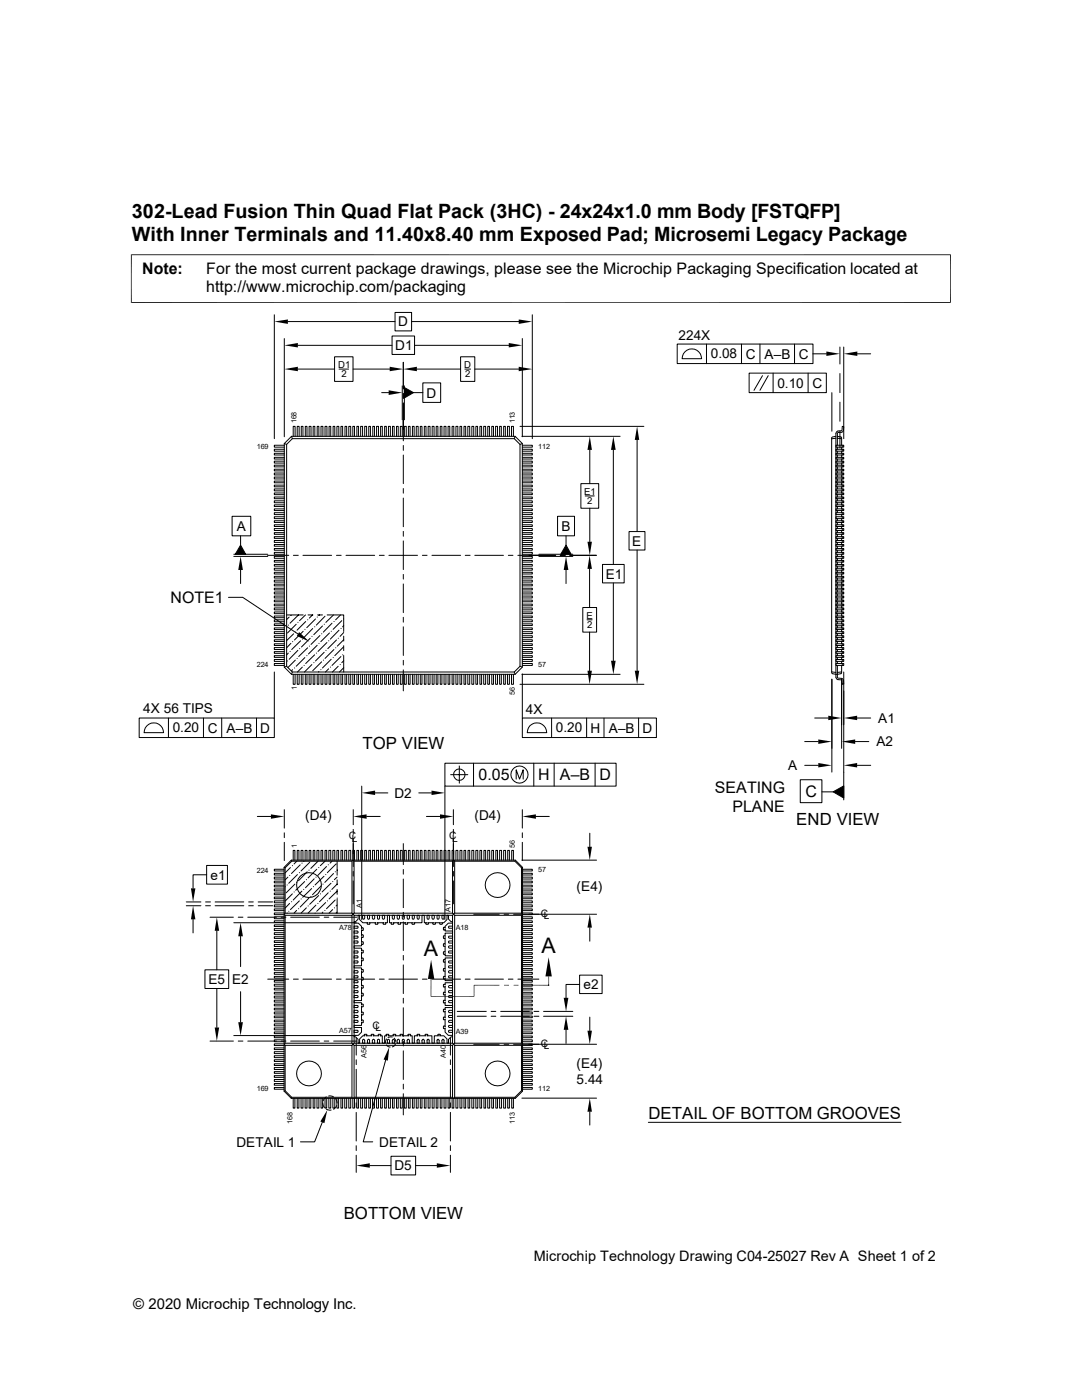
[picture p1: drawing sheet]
<svg xmlns="http://www.w3.org/2000/svg" width="216mm" height="279mm" viewBox="0 0 216 279" stroke-linecap="round" stroke-linejoin="round" font-family="sans-serif">
<g fill="none" stroke="#000" stroke-width=".2">
<path d="M26.1 50.8h163.6M26.2 50.8v9.7M189.7 50.8v9.7M26.1 60.4h163.6M54.7 62.8v24.7M56.7 67.6v19.6M57.4 64.2h21.4M59.4 73.7h7.4M59.4 68.9h18.8M66.8 71.2h3.6v4.9h-3.6zM67.6 73.7h2M70.4 73.7h7.4"/>
<path d="M76.2 78.4h2.7M78.2 67.1h4.5v3.6h-4.5zM78.8 62.4h3.3v3.6h-3.3zM80.3 77v6.8M80.5 72.3v5.3M80.5 78.5v1M80.7 77.3l1.8 1.1-1.8 1zM80.7 77v6.8M82.1 64.2h21.4M82.5 78.4h1.9M82.7 68.9h18.8M83.2 73.7h8.7"/>
<path d="M84.4 76.4h3.5v3.9h-3.5zM91.9 71.2h2.8v4.9h-2.8zM92.8 73.7h1.1M94.7 73.7h8.8M104.2 67.6v19.6M106.2 62.8v24.7M135.1 68.7h27.1v3.9h-27.1zM136.7 70.2a1.93 1.93 0 0 1 2.1-.4 1.93 1.93 0 0 1 1.2 1.8h-3.9l.3-1zM141 68.7v3.9M148 68.7v3.9M149.5 74.5h15.4v3.9h-15.4zM151.6 68.7v3.9"/>
<path d="M152.1 75l-1.6 2.9M153.3 75l-1.7 2.9M154.3 74.5v3.9M158.5 68.7v3.9M161.2 74.5v3.9M162.2 70.6h2.7M166 78.4v7.7M167.6 69.3v3.3M167.6 74.5v3.9M168.4 69.3v18.2M171.1 70.6h2.6M56.7 88.9h-2v.3h2"/>
<path d="M56.7 89.7h-2v.3h2M56.7 90.5h-2v.3h2M56.7 91.3h-2v.3h2M56.7 92h-2v.4h2M56.7 92.8h-2v.4h2M56.7 93.6h-2v.4h2M56.7 94.4h-2v.4h2M56.7 95.2h-2v.4h2M56.7 96h-2v.4h2M56.7 96.8h-2v.4h2M56.7 97.6h-2v.4h2M56.7 98.4h-2v.3h2"/>
<path d="M56.7 99.2h-2v.3h2M56.7 99.9h-2v.4h2M56.7 88.5l.5 .2M57.2 88.7l1.1-1.2h44.3l1.2 1.2v44.3l-1.2 1.1h-44.3l-1.1-1.1zM58.2 87.1h44.6l1.4 1.4v44.6l-1.4 1.5h-44.6l-1.5-1.5v-44.6zM58.2 87.1l.1 .4M58.5 87.1v-2h.4v2M59.3 87.1v-2h.4v2M60.1 87.1v-2h.4v2M60.9 87.1v-2h.4v2M61.7 87.1v-2h.4v2M62.5 87.1v-2h.3v2"/>
<path d="M63.3 87.1v-2h.3v2M64.1 87.1v-2h.3v2M64.9 87.1v-2h.3v2M65.7 87.1v-2h.3v2M66.5 87.1v-2h.3v2M67.2 87.1v-2h.4v2M68 87.1v-2h.4v2M68.8 87.1v-2h.4v2M69.6 87.1v-2h.4v2M70.4 87.1v-2h.3v2M71.2 87.1v-2h.3v2M72 87.1v-2h.3v2"/>
<path d="M72.8 87.1v-2h.4v2M73.6 87.1v-2h.3v2M74.4 87.1v-2h.3v2M75.1 87.1v-2h.4v2M75.9 87.1v-2h.4v2M76.8 87.1v-2h.3v2M77.5 87.1v-2h.4v2M78.3 87.1v-2h.4v2M79.1 87.1v-2h.4v2M79.9 87.1v-2h.4v2M80.5 80.4v7.6M80.5 88.9v1"/>
<path d="M80.5 90.8v5.7M80.5 97.5v.9M80.5 99.4v5.7M80.7 87.1v-2h.4v2M81.5 87.1v-2h.3v2M82.3 87.1v-2h.3v2M83.1 87.1v-2h.3v2M83.9 87.1v-2h.3v2M84.7 87.1v-2h.3v2M85.4 87.1v-2h.4v2M86.2 87.1v-2h.4v2M87 87.1v-2h.4v2"/>
<path d="M87.8 87.1v-2h.4v2M88.6 87.1v-2h.4v2M89.4 87.1v-2h.3v2M90.2 87.1v-2h.4v2M91 87.1v-2h.4v2M91.8 87.1v-2h.3v2M92.6 87.1v-2h.3v2M93.3 87.1v-2h.4v2M94.1 87.1v-2h.4v2M95 87.1v-2h.3v2M95.8 87.1v-2h.3v2M96.5 87.1v-2h.4v2"/>
<path d="M97.3 87.1v-2h.4v2M98.1 87.1v-2h.4v2M98.9 87.1v-2h.4v2M99.7 87.1v-2h.3v2M100.5 87.1v-2h.3v2M101.3 87.1v-2h.3v2M102.1 87.1v-2h.3v2M102.8 87.1l-.2 .4M103.8 85.1h24.7M104.1 87.1h19.6M104.2 99.9h2v.4h-2M104.2 99.2h2v.3h-2"/>
<path d="M104.2 98.4h2v.3h-2M104.2 97.6h2v.4h-2M104.2 96.8h2v.4h-2M104.2 96h2v.4h-2M104.2 95.2h2v.4h-2M104.2 94.4h2v.4h-2M104.2 93.6h2v.4h-2M104.2 92.8h2v.4h-2M104.2 92h2v.4h-2M104.2 91.3h2v.3h-2M104.2 90.5h2v.3h-2M104.2 89.7h2v.3h-2"/>
<path d="M104.2 88.9h2v.3h-2M104.2 88.5l-.4 .2M115.9 96.5h3.6v4.9h-3.6zM116.8 99h1.8M117.7 89.8v6.7M122.4 89.8v22.8M127.1 87.8v18.3M166.8 99.9h1.6v.4h-1.6zM166.8 99.2h1.6v.3h-1.6zM166.8 98.4h1.6v.3h-1.6zM166.8 97.6h1.6v.4h-1.6zM166.8 96.8h1.6v.4h-1.6z"/>
<path d="M166.8 96h1.6v.4h-1.6zM166.8 95.2h1.6v.4h-1.6zM166.8 94.4h1.6v.4h-1.6zM166.8 93.6h1.6v.4h-1.6zM166.8 92.8h1.6v.4h-1.6zM166.8 92h1.6v.4h-1.6zM166.8 91.3h1.6v.3h-1.6zM166.8 90.5h1.6v.3h-1.6zM166.8 89.7h1.6v.3h-1.6zM166.8 88.9h1.6v.3h-1.6zM166.8 87.1l-.7 .1-.2 .2 .1 47a2.2 2.2 0 0 0 1.9 0v-1.6M166.8 87.5l-.9 .1"/>
<path d="M167.1 87.1l.8 .2v1.6M167.1 88.9v-2.5l1-.2 .2-.3 .1-.8h-.3l-.1 .8a1.13 1.13 0 0 0-1.1 .4v49.1a1.13 1.13 0 0 0 1.1 .3l.1 .9 .3-.1-.2-.9-.1-.2-1-.1v-2.5M167.1 87.5l.8 .1M167.1 89.2v.5M167.1 90v.5M167.1 90.8v.5M167.1 91.6v.4M167.1 92.4v.4M167.1 93.2v.4M167.1 94v.4M167.1 94.8v.4M167.1 95.6v.4"/>
<path d="M167.1 96.4v.4M167.1 97.2v.4M167.1 98v.4M167.1 98.7v.5M167.1 99.5v.4M167.6 80.3v3.8M167.6 86v3.4M167.9 89.2v.5M167.9 90v.5M167.9 90.8v.5M167.9 91.6v.4M167.9 92.4v.4"/>
<path d="M167.9 93.2v.4M167.9 94v.4M167.9 94.8v.4M167.9 95.6v.4M167.9 96.4v.4M167.9 97.2v.4M167.9 98v.4M167.9 98.7v.5M167.9 99.5v.4M168.1 88.9v.3M168.1 89.7v.3M168.1 90.5v.3"/>
<path d="M168.1 91.3v.3M168.1 92v.4M168.1 92.8v.4M168.1 93.6v.4M168.1 94.4v.4M168.1 95.2v.4M168.1 96v.4M168.1 96.8v.4M168.1 97.6v.4M168.1 98.4v.3M168.1 99.2v.3M168.1 99.9v.4"/>
<path d="M45.6 119.2h2.8l11.1 7.3M46.3 103h3.7v3.9h-3.7zM46.7 111h6.7M46.7 110.6h6.7M48 108.8l1 1.8h-2.1zM48 106.9v1.9M48 113.7v2.8M53.4 110.8h4.2M56.7 100.8h-2v.3h2M56.7 101.6h-2v.3h2M56.7 102.3h-2v.4h2M56.7 103.1h-2v.4h2"/>
<path d="M56.7 103.9h-2v.4h2M56.7 104.7h-2v.4h2M56.7 105.5h-2v.4h2M56.7 106.3h-2v.3h2M56.7 107.1h-2v.3h2M56.7 107.9h-2v.3h2M56.7 108.7h-2v.3h2M56.7 109.5h-2v.3h2M56.7 110.2h-2v.4h2M56.7 111h-2v.4h2M56.7 111.8h-2v.4h2M56.7 112.6h-2v.4h2"/>
<path d="M56.7 113.4h-2v.4h2M56.7 114.2h-2v.4h2M56.7 115h-2v.4h2M56.7 115.8h-2v.4h2M56.7 116.6h-2v.3h2M56.7 117.4h-2v.3h2M56.7 118.2h-2v.3h2M56.7 119h-2v.3h2M56.7 119.8h-2v.3h2M58.5 110.8h1M60.5 110.8h5.7M67.1 110.8h1"/>
<path d="M69 110.8h5.8M75.7 110.8h1M77.6 110.8h5.7M80.5 106v1M80.5 108v5.7M80.5 114.6v1M80.5 116.5v5.8M84.3 110.8h.9M86.2 110.8h5.7M92.8 110.8h1M94.7 110.8h5.8M101.4 110.8h1"/>
<path d="M103.3 110.8h7.6M104.2 119.8h2v.3h-2M104.2 119h2v.3h-2M104.2 118.2h2v.3h-2M104.2 117.4h2v.3h-2M104.2 116.6h2v.3h-2M104.2 115.8h2v.4h-2M104.2 115h2v.4h-2M104.2 114.2h2v.4h-2M104.2 113.4h2v.4h-2M104.2 112.6h2v.4h-2M104.2 111.8h2v.4h-2"/>
<path d="M104.2 111h2v.4h-2M104.2 110.2h2v.4h-2M104.2 109.5h2v.3h-2M104.2 108.7h2v.3h-2M104.2 107.9h2v.3h-2M104.2 107.1h2v.3h-2M104.2 106.3h2v.3h-2M104.2 105.5h2v.4h-2M104.2 104.7h2v.4h-2M104.2 103.9h2v.4h-2M104.2 103.1h2v.4h-2M104.2 102.3h2v.4h-2"/>
<path d="M104.2 101.6h2v.3h-2M104.2 100.8h2v.3h-2M107.5 111h6.8M107.5 110.6h6.8M111.3 103h3.3v3.9h-3.3zM111.8 110.8h1M112.9 108.8l1.1 1.8h-2.1zM112.9 106.9v1.9M112.9 113.7v2.8M113.7 110.8h5.3M117.6 113.5v7.7M117.7 101.4v6.7"/>
<path d="M120.2 112.6h4.3v3.7h-4.3zM122.4 116.3v15.6M125.5 106.1h3.2v3.7h-3.2zM127.1 109.8v24.1M166.8 119.8h1.6v.3h-1.6zM166.8 119h1.6v.3h-1.6zM166.8 118.2h1.6v.3h-1.6zM166.8 117.4h1.6v.3h-1.6zM166.8 116.6h1.6v.3h-1.6zM166.8 115.8h1.6v.4h-1.6zM166.8 115h1.6v.4h-1.6zM166.8 114.2h1.6v.4h-1.6z"/>
<path d="M166.8 113.4h1.6v.4h-1.6zM166.8 112.6h1.6v.4h-1.6zM166.8 111.8h1.6v.4h-1.6zM166.8 111h1.6v.4h-1.6zM166.8 110.2h1.6v.4h-1.6zM166.8 109.5h1.6v.3h-1.6zM166.8 108.7h1.6v.3h-1.6zM166.8 107.9h1.6v.3h-1.6zM166.8 107.1h1.6v.3h-1.6zM166.8 106.3h1.6v.3h-1.6zM166.8 105.5h1.6v.4h-1.6zM166.8 104.7h1.6v.4h-1.6z"/>
<path d="M166.8 103.9h1.6v.4h-1.6zM166.8 103.1h1.6v.4h-1.6zM166.8 102.3h1.6v.4h-1.6zM166.8 101.6h1.6v.3h-1.6zM166.8 100.8h1.6v.3h-1.6zM167.1 100.3v.5M167.1 101.1v.5M167.1 101.9v.4M167.1 103.5v.4M167.1 104.3v.4M167.1 105.1v.4M167.1 105.9v.4"/>
<path d="M167.1 106.6v.5M167.1 107.4v.5M167.1 108.2v.5M167.1 109v.5M167.1 109.8v.4M167.1 110.6v.4M167.1 111.4v.4M167.1 112.2v.4M167.1 113v.4M167.1 113.8v.4M167.1 114.6v.4M167.1 115.4v.4"/>
<path d="M167.1 116.2v.4M167.1 116.9v.5M167.1 117.7v.5M167.1 118.5v.5M167.1 119.3v.5M167.9 100.3v.5M167.9 101.1v.5M167.9 101.9v.4M167.9 102.7v.4M167.9 103.5v.4M167.9 104.3v.4M167.9 105.1v.4"/>
<path d="M167.9 105.9v.4M167.9 106.6v.5M167.9 107.4v.5M167.9 108.2v.5M167.9 109v.5M167.9 109.8v.4M167.9 110.6v.4M167.9 111.4v.4M167.9 112.2v.4M167.9 113v.4M167.9 113.8v.4M167.9 114.6v.4"/>
<path d="M167.9 115.4v.4M167.9 116.2v.4M167.9 116.9v.5M167.9 117.7v.5M167.9 118.5v.5M167.9 119.3v.5M168.1 100.8v.3M168.1 101.6v.3M168.1 102.3v.4M168.1 103.1v.4M168.1 103.9v.4M168.1 104.7v.4"/>
<path d="M168.1 105.5v.4M168.1 106.3v.3M168.1 107.1v.3M168.1 107.9v.3M168.1 108.7v.3M168.1 109.5v.3M168.1 110.2v.4M168.1 111v.4M168.1 111.8v.4M168.1 112.6v.4M168.1 113.4v.4M168.1 114.2v.4"/>
<path d="M168.1 115v.4M168.1 115.8v.4M168.1 116.6v.3M168.1 117.4v.3M168.1 118.2v.3M168.1 119v.3M168.1 119.8v.3M54.7 134.1v9.2M56.7 120.6h-2v.3h2M56.7 121.3h-2v.4h2M56.7 122.1h-2v.4h2M56.7 122.9h-2v.4h2"/>
<path d="M56.7 123.7h-2v.4h2M56.7 124.5h-2v.3h2M56.7 125.3h-2v.3h2M56.7 126.1h-2v.3h2M56.7 126.9h-2v.4h2M56.7 127.7h-2v.3h2M56.7 128.5h-2v.3h2M56.7 129.2h-2v.4h2M56.7 130h-2v.4h2M56.7 130.9h-2v.3h2M56.7 131.6h-2v.4h2M56.7 132.4h-2v.4h2"/>
<path d="M57.2 133l-.5 .1M57.2 122.7h3.3M57.4 131.9h.1M57.5 124.8h.1M57.5 130.3l-.3 .4M57.7 123.1l-.5 .6M57.9 130h.1M58 122.8h.1M58 128.4l-.8 .9M58.3 134.1l-.1 .5M58.4 128.1h.1M58.4 133.6l-.2 .3"/>
<path d="M58.5 134.6v2h.4v-2M58.6 126.5l-1.4 1.3M58.8 133.3h.1M58.9 126.2h.1M58.9 131.7l-1.5 1.5M59.1 124.6l-1.7 1.7M59.3 131.4h.1M59.3 134.6v2h.4v-2M59.4 124.2h.1M59.4 129.8l-1.7 1.8M59.6 122.7l-1.7 1.7M59.8 129.5h.1"/>
<path d="M60 127.9l-1.8 1.7M60.1 134.6v2h.4v-2M60.3 127.6h.1M60.3 133.1l-.9 1M60.5 126l-1.7 1.7M60.7 132.8h.1M60.8 125.6h.1M60.8 131.2l-1.7 1.8M60.9 134.6v2h.4v-2M61 122.7l-1.2 1.2M61 124l-1.7 1.8M61.2 130.9h.1"/>
<path d="M61.4 123.7h.1M61.4 129.3l-1.8 1.7M61.5 122.7h.9M61.7 134.6v2h.4v-2M61.7 128.9h.1M61.9 127.4l-1.7 1.7M62.2 127h.1M62.2 132.6l-1.5 1.5M62.4 122.7l-.7 .7M62.4 125.4l-1.7 1.8M62.5 134.6v2h.3v-2M62.6 132.2h.1"/>
<path d="M62.8 125.1h.1M62.8 130.7l-1.8 1.7M62.9 123.5l-1.7 1.8M63.1 130.3h.1M63.3 134.6v2h.3v-2M63.3 123.1h.1M63.3 128.8l-1.7 1.7M63.4 122.7h.9M63.6 128.4h.1M63.6 134l-.1 .1M63.8 122.7l-.2 .1M63.8 126.8l-1.7 1.8"/>
<path d="M64 133.6h.1M64.1 134.6v2h.3v-2M64.2 126.5h.1M64.2 132.1l-1.8 1.8M64.3 124.9l-1.7 1.8M64.5 131.7h.1M64.7 124.6h.1M64.7 130.2l-1.8 1.7M64.9 134.6v2h.3v-2M64.9 123l-1.8 1.8M65 129.8h.1M65.2 128.2l-1.7 1.8"/>
<path d="M65.3 122.7h3.3v3.3M65.6 127.9h.1M65.6 133.5l-.7 .6M65.7 134.6v2h.3v-2M65.7 126.3l-1.7 1.8M65.9 133.1h.1M66.1 126h.1M66.1 131.6l-1.8 1.7M66.3 124.4l-1.8 1.8M66.5 134.6v2h.3v-2M66.5 131.2h.1M66.5 122.7l-1.5 1.5"/>
<path d="M66.6 124h.1M66.6 129.6l-1.7 1.8M67 129.3h.1M67.1 127.7l-1.7 1.8M67.2 134.6v2h.4v-2M67.5 127.4h.1M67.5 133l-1.2 1.1M67.6 125.8l-1.7 1.8M67.9 132.6h.1M67.9 122.7l-.9 1M68 134.6v2h.4v-2M68 125.4h.1"/>
<path d="M68 131l-1.7 1.8M68.2 123.9l-1.7 1.7M68.4 130.7h.1M68.5 123.5h.1M68.5 129.1l-1.7 1.8M68.6 124.8l-.2 .3M68.6 126.2l-.7 .8M68.6 127.7l-1.3 1.2M68.6 131.9l-.4 .3M68.6 133.3l-.9 .8M68.6 127v.9M68.6 128.9v.9"/>
<path d="M68.6 130.8v3.3M68.8 134.6v2h.4v-2M69.6 134.6v2h.4v-2M70.4 134.6v2h.3v-2M71.2 134.6v2h.3v-2M72 134.6v2h.3v-2M72.8 134.6v2h.4v-2M73.6 134.6v2h.3v-2M74.4 134.6v2h.3v-2M75.1 134.6v2h.4v-2M75.9 134.6v2h.4v-2M76.8 134.6v2h.3v-2"/>
<path d="M77.5 134.6v2h.4v-2M78.3 134.6v2h.4v-2M79.1 134.6v2h.4v-2M79.9 134.6v2h.4v-2M80.5 123.2v1M80.5 125.1v5.7M80.5 131.8v.9M80.5 133.7v4.2M80.7 134.6v2h.4v-2M81.5 134.6v2h.3v-2M82.3 134.6v2h.3v-2M83.1 134.6v2h.3v-2"/>
<path d="M83.9 134.6v2h.3v-2M84.7 134.6v2h.3v-2M85.4 134.6v2h.4v-2M86.2 134.6v2h.4v-2M87 134.6v2h.4v-2M87.8 134.6v2h.4v-2M88.6 134.6v2h.4v-2M89.4 134.6v2h.3v-2M90.2 134.6v2h.4v-2M91 134.6v2h.4v-2M91.8 134.6v2h.3v-2M92.6 134.6v2h.3v-2"/>
<path d="M93.3 134.6v2h.4v-2M94.1 134.6v2h.4v-2M95 134.6v2h.3v-2M95.8 134.6v2h.3v-2M96.5 134.6v2h.4v-2M97.3 134.6v2h.4v-2M98.1 134.6v2h.4v-2M98.9 134.6v2h.4v-2M99.7 134.6v2h.3v-2M100.5 134.6v2h.3v-2M101.3 134.6v2h.3v-2M102.1 134.6v2h.3v-2"/>
<path d="M102.6 134.1l.2 .5M103.8 133l.4 .1M103.8 136.6h24.7M104.1 134.6h19.6M104.2 132.4h2v.4h-2M104.2 131.6h2v.4h-2M104.2 130.9h2v.3h-2M104.2 130h2v.4h-2M104.2 129.2h2v.4h-2M104.2 128.5h2v.3h-2M104.2 127.7h2v.3h-2M104.2 126.9h2v.4h-2"/>
<path d="M104.2 126.1h2v.3h-2M104.2 125.3h2v.3h-2M104.2 124.5h2v.3h-2M104.2 123.7h2v.4h-2M104.2 122.9h2v.4h-2M104.2 122.1h2v.4h-2M104.2 121.3h2v.4h-2M104.2 120.6h2v.3h-2M104.2 134.5v8.8M116.3 121.2h2.7v5h-2.7zM117.1 123.7h1.1M117.6 126.2v7.7"/>
<path d="M165.9 134.1l.9 .1M166 135.6v18.5M166.8 132.4h1.6v.4h-1.6zM166.8 131.6h1.6v.4h-1.6zM166.8 130.9h1.6v.3h-1.6zM166.8 130h1.6v.4h-1.6zM166.8 129.2h1.6v.4h-1.6zM166.8 128.5h1.6v.3h-1.6zM166.8 127.7h1.6v.3h-1.6zM166.8 126.9h1.6v.4h-1.6zM166.8 126.1h1.6v.3h-1.6zM166.8 125.3h1.6v.3h-1.6z"/>
<path d="M166.8 124.5h1.6v.4h-1.6zM166.8 123.7h1.6v.4h-1.6zM166.8 122.9h1.6v.4h-1.6zM166.8 122.1h1.6v.4h-1.6zM166.8 121.3h1.6v.4h-1.6zM166.8 120.6h1.6v.3h-1.6zM167.1 120.1v.5M167.1 120.9v.4M167.1 121.7v.4M167.1 122.5v.4M167.1 123.3v.4M167.1 124.1v.4"/>
<path d="M167.1 124.9v.4M167.1 125.6v.5M167.1 126.4v.5M167.1 127.3v.4M167.1 128v.5M167.1 128.8v.4M167.1 129.6v.4M167.1 130.4v.5M167.1 131.2v.4M167.1 132v.4M167.9 134.1l-.8 .1M167.9 120.1v.5"/>
<path d="M167.9 120.9v.4M167.9 121.7v.4M167.9 122.5v.4M167.9 123.3v.4M167.9 124.1v.4M167.9 124.9v.4M167.9 125.6v.5M167.9 126.4v.5M167.9 127.3v.4M167.9 128v.5M167.9 128.8v.4M167.9 129.6v.4"/>
<path d="M167.9 130.4v.5M167.9 131.2v.4M167.9 132v.4M167.9 135.6v13.8M168.1 120.6v.3M168.1 121.3v.4M168.1 122.1v.4M168.1 122.9v.4M168.1 123.7v.4M168.1 124.5v.4M168.1 125.3v.3M168.1 126.1v.3"/>
<path d="M168.1 126.9v.4M168.1 127.7v.3M168.1 128.5v.3M168.1 129.2v.4M168.1 130v.4M168.1 130.9v.3M168.1 131.6v.4M168.1 132.4v.4M168.4 134.1v25.5M27.8 143.3h26.9v3.9h-26.9zM29.3 144.8a1.93 1.93 0 0 1 2.2-.4 1.93 1.93 0 0 1 1.1 1.8h-3.9l.3-1zM33.6 143.3v3.9"/>
<path d="M40.6 143.3v3.9M44.2 143.3v3.9M51.2 143.3v3.9M72.2 156.9v26.6M74.8 158.2h2.6M83.6 158.2h2.5M88.8 152.3h34.1v4.6h-34.1zM88.8 156.9v26.6M89.9 154.6h3.4M91.7 152.9v3.4M94.5 152.3v4.6M103 155.5v-1.9l.7 1.9 .7-1.9v1.9"/>
<path d="M104.2 143.3h26.8v3.9h-26.8zM105.7 144.8a1.96 1.96 0 0 1 2.2-.4 1.96 1.96 0 0 1 1.2 1.8h-3.9l.3-1zM106.5 152.3v4.6M110.1 143.3v3.9M110.6 152.3v4.6M117.1 143.3v3.9M118.7 152.3v4.6M120.5 143.3v3.9M127.4 143.3v3.9M159.7 155.6h4.3v4.6h-4.3zM160.6 148h2.7M160.6 152.7h2.7"/>
<path d="M162.6 143.3h2.7M164 158h2.2M166.2 158l2.2-1.2v2.5zM170.6 148h2.8M171 143.3h2.7M171 152.7h2.7M41.2 172.7h4.2v3.7h-4.2zM41.2 174.6h-2.7v2.7M51.4 162.9h2.7M56.7 173.1l1.4-1.4h44.7l1.5 1.4v44.7l-1.5 1.4h-44.7l-1.4-1.4zM56.7 173.5h-2v.3h2M56.7 174.3h-2v.3h2"/>
<path d="M56.7 175h-2v.4h2M56.7 175.9h-2v.3h2M56.7 176.7h-2v.3h2M56.7 177.4h-2v.4h2M56.7 178.2h-2v.4h2M56.7 179h-2v.4h2M56.7 179.8h-2v.4h2M56.7 173.1l.2 .1M56.7 161.6v3.7M56.7 166.2v1M56.7 168.1v3.6M56.9 177h.1"/>
<path d="M57.3 176.6h.1M57.4 175l-.5 .6M57.8 174.7h.1M58 173.1l-1.1 1.1M58.1 171.7l.1 .2M58.2 180h.1M58.3 178.4l-1.4 1.4M58.3 172.8h.1M58.5 171.7v-2h.3v2M58.7 178h.1M58.8 176.4l-1.7 1.8M59.2 176.1h.1"/>
<path d="M59.2 171.9l-.5 .5M59.3 171.7v-2h.3v2M59.4 174.5l-1.8 1.8M59.7 179.8l-1.7 1.7M59.7 174.2h.1M59.9 172.6l-1.7 1.7M60.1 171.7v-2h.4v2M60.1 179.4h.1M60.2 177.8l-1.7 1.8M60.2 172.3h.1M60.6 177.5h.1M60.7 171.9h-.1"/>
<path d="M60.8 175.9l-1.8 1.8M60.9 171.7v-2h.4v2M61.1 175.6h.1M61.3 174l-1.7 1.8M61.6 173.7h.1M61.6 179.2l-1.7 1.8M61.7 171.7v-2h.3v2M61.8 172.1l-1.7 1.7M62 178.9h.1M62.2 177.3l-1.8 1.8M62.5 171.7v-2h.3v2M62.5 177h.1"/>
<path d="M62.7 175.4l-1.7 1.8M63 175h.1M63.2 173.5l-1.7 1.7M63.2 171.7v-2h.4v2M63.5 171.9l-1.5 1.4M63.6 178.7l-1.8 1.8M63.6 173.1h.1M63.9 178.4h.1M64.1 171.7v-2h.3v2M64.1 176.8l-1.7 1.8M64.4 176.4h.1M64.6 174.9l-1.7 1.7"/>
<path d="M64.9 171.7v-2h.3v2M64.9 171.9l-1 .9M65 174.5h.1M65.2 172.9l-1.8 1.8M65.3 179.8h.1M65.5 178.2l-1.7 1.8M65.5 172.6h.1M65.6 171.7v-2h.4v2M65.9 177.8h.1M66 176.3l-1.7 1.7M66.3 171.9l-.4 .4M66.4 175.9h.1"/>
<path d="M66.4 171.7v-2h.4v2M66.5 174.3l-1.7 1.8M66.9 179.6l-1.7 1.8M66.9 174h.1M67.1 172.4l-1.8 1.8M67.2 171.7v-2h.4v2M67.3 179.2h.1M67.3 177.8l-1.6 1.6M67.3 176.4l-1.1 1.1M67.3 175l-.6 .6M67.3 173.7h.1M67.3 171.9v2.8"/>
<path d="M67.3 175.6v1M67.3 177.5v1M67.3 179.4v2.8M68 171.7v-2h.4v2M68.8 171.7v-2h.4v2M69.6 171.7v-2h.4v2M70.2 171.9h-12l-1.3 1.3v9M70.4 171.7v-2h.3v2M70.5 161.6v3M70.5 165.5v1M70.5 167.4v5.5M70.5 173.9v.9"/>
<path d="M70.5 175.8v4.6M70.7 171.9h19.6M71.2 171.7v-2h.3v2M72 171.7v-2h.3v2M72.8 171.7v-2h.3v2M73.2 162.9h2.7M73.6 171.7v-2h.3v2M74.3 171.7v-2h.4v2M75.1 171.7v-2h.4v2M75.9 171.7v-2h.4v2M76.8 171.7v-2h.3v2M77.5 171.7v-2h.4v2"/>
<path d="M78.3 171.7v-2h.4v2M79.1 171.7v-2h.4v2M79.9 171.7v-2h.4v2M80.5 168.4v4.2M80.5 173.5v1M80.5 175.4v5.7M80.7 171.7v-2h.4v2M81.5 171.7v-2h.3v2M82.3 171.7v-2h.3v2M83.1 171.7v-2h.3v2M83.9 171.7v-2h.3v2M84.7 171.7v-2h.3v2"/>
<path d="M85.1 162.9h2.7M85.4 171.7v-2h.4v2M86.2 171.7v-2h.4v2M87 171.7v-2h.4v2M87.8 171.7v-2h.4v2M88.6 171.7v-2h.4v2M89.4 171.7v-2h.3v2M90.2 171.7v-2h.4v2M90.5 161.6v3M90.5 165.5v1M90.5 167.4v5.5M90.5 173.9v.9"/>
<path d="M90.5 175.8v4.6M90.7 171.9h12l1.4 1.3v9M91 171.7v-2h.4v2M91.8 171.7v-2h.4v2M92.6 171.7v-2h.3v2M93.4 171.7v-2h.3v2M94.1 171.7v-2h.4v2M95 171.7v-2h.3v2M95.8 171.7v-2h.3v2M96.6 171.7v-2h.3v2M97.3 171.7v-2h.4v2M98.1 171.7v-2h.4v2"/>
<path d="M98.9 171.7v-2h.4v2M99.7 171.7v-2h.4v2M100.5 171.7v-2h.4v2M101.3 171.7v-2h.3v2M102.1 171.7v-2h.3v2M102.8 171.7l-.1 .2M104.1 171.7h14.9M104.2 161.6v3.7M104.2 166.2v1M104.2 168.1v3.6M104.3 179.8h1.9v.4h-1.9M104.3 179h1.9v.4h-1.9"/>
<path d="M104.3 178.2h1.9v.4h-1.9M104.3 177.4h1.9v.4h-1.9M104.3 176.7h1.9v.3h-1.9M104.3 175.9h1.9v.3h-1.9M104.3 175h1.9v.4h-1.9M104.3 174.3h1.9v.3h-1.9M104.3 173.5h1.9v.3h-1.9M104.3 173.1l-.2 .1M106.9 162.9h2.7M117.7 166.3v2.7M37.2 180.8h2.9M37.2 180h2.9"/>
<path d="M38.5 183.5v2.7M40.9 193.5h4.7v3.8h-4.7zM41 180.8h1M41 180h1M41.9 183h4.7M42.9 180.8h5.7M42.9 180h5.7M43.3 185.8v7.7M43.3 197.3v7.8M46.7 184.2h24.4M47.5 183h1M48 186.9v6"/>
<path d="M48 197.9v6.1M49.4 183h5.8M49.6 180.8h.9M49.6 180h.9M51.5 180.8h2.9M51.5 180h2.9M53.4 195.4h4.2M56.1 183h1M56.7 180.6h-2v.4h2M56.7 181.4h-2v.3h2M56.7 182.2h-2v.3h2M56.7 183h-2v.3h2"/>
<path d="M56.7 183.8h-2v.3h2M56.7 184.6h-2v.3h2M56.7 185.3h-2v.4h2M56.7 186.1h-2v.4h2M56.7 186.9h-2v.4h2M56.7 187.7h-2v.4h2M56.7 188.5h-2v.4h2M56.7 189.3h-2v.4h2M56.7 190.1h-2v.4h2M56.7 190.9h-2v.4h2M56.7 191.7h-2v.4h2M56.7 192.5h-2v.3h2"/>
<path d="M56.7 193.3h-2v.3h2M56.7 194.1h-2v.3h2M56.7 194.9h-2v.3h2M56.7 195.7h-2v.3h2M56.7 196.4h-2v.4h2M56.7 197.2h-2v.4h2M56.7 198h-2v.4h2M56.7 198.8h-2v.4h2M56.7 199.6h-2v.4h2M56.8 182.2v.5M56.9 182.2h13.3l.1-10.5 .4 .1v10.4h19.6v-10.4l.3-.1 .1 10.5h13.4v.5M56.9 182.7h13.3v25.5h-13.3"/>
<path d="M56.9 182.7v25.5M57.3 182.2h.1M57.6 181.9h.1M57.8 180.3l-.9 .9M58 183h5.7M58.5 195.4h1M59.2 181.7l-.5 .5M59.6 181.4h.1M60.5 195.4h5.7M61.1 181.2l-1 1M61.5 180.8h.1M62.9 182.2h.1"/>
<path d="M63 180.6l-1.5 1.6M63.4 180.3h.1M64.4 182l-.1 .2M64.7 183h.9M64.8 181.7h.1M65 180.1l-1.8 1.8M66.4 181.5l-.7 .7M66.6 183h4.6M66.7 181.2h.1M67.1 195.4h1M67.3 182l-.2 .2M67.3 180.6l-.2 .2"/>
<path d="M69 195.4h5.8M70.2 182.2l.5 .5M70.7 182.7h19.6v25.5h-19.6zM70.7 198.7l.7 .1v.3h-.7zM70.7 197.7h.7v.4h-.7zM70.7 196.7h.5l.2 .1v.3h-.7zM70.7 195.7h.5l.2 .1v.3h-.7zM70.7 194.7l.7 .1v.3l-.7 .1zM70.7 193.7h.5l.2 .1v.3l-.7 .1zM70.7 191.8h.7v.3l-.7 .1zM70.7 190.8h.7v.3l-.7 .1zM70.7 189.8h.7v.4h-.7z"/>
<path d="M70.7 187.8h.7v.4h-.7zM70.7 186.8l.7 .1v.3h-.7zM70.7 185.8h.5l.2 .1v.3h-.7zM70.7 184.8l.7 .1v.3l-.7 .1zM70.7 182.2l-.5 .5M71.5 182.7h.3v.8l.6 .7h1l-.2 .1 .2 .1h.4l-.1-.2h1.3l-.2 .1 .2 .1h.4l-.1-.2h1.3l-.1 .2h.4l.1-.1-.1-.1h.4v-1.5h.4v1.5h.4l-.1 .1 .1 .1h.4l.1-.1-.2-.1h1.1l-.1 .1 .1 .1h.4l-.1-.2h1.1l-.1 .1 .1 .1h.4l-.1-.2h1.1l-.1 .1 .1 .1h.4l-.1-.2h1.6v-1.5h.5v1.5h.4l-.1 .2h.5l-.1-.2h1.1l-.2 .1 .2 .1h.4l-.1-.2h1v.2h.3l.2-.1-.2-.1h.5l.6-.7v-.8h.3v.7l.5 .5h.3v.3h-.8l-.7 .7v.3l-.2-.2-.1 .2v.4h.3v-.1v.3h1.5v.4h-1.5v.7l-.2-.2-.1 .2v.4h.3v-.1v1.3l-.2-.2-.1 .2v.3h.3v1.2l-.3-.1v.6h.3v-.2v.5h1.5v.4h-1.5v.4l-.2-.1-.1 .1v.4h.3v-.1v1.5l-.2-.1-.1 .1v.4l.3-.1v1.3l-.2-.2-.1 .1v.4l.1 .2 .2-.2v.4h1.5v.4h-1.5v.5l-.2-.2-.1 .2v.4h.3v-.1v1.3l-.2-.2-.1 .2v.3h.3v1.2l-.3-.1v.6h.3v-.2v.7h1.5v.4h-1.5v.4l-.2-.1-.1 .1v.4h.3v-.1v1.3l-.2-.2-.1 .2v.4l.3-.1v1.5v-.1h-.3v.4l.1 .1 .2-.1v.8l.7 .6h.8v.3h-.3l-.5 .5v.8h-.3v-.9l-.6-.6h-.8l.1-.1-.1-.2-.4 .1 .1 .2h-.8v1.5h-.5v-1.5h-1l.2-.1-.2-.2-.4 .1 .1 .2h-1.2l.1-.1-.1-.2-.5 .1 .2 .2h-.7v1.5h-.4v-1.5h-.5l.2-.1-.2-.2-.4 .1 .1 .2h-1.3l.2-.1-.2-.2-.4 .1 .1 .2h-1.1l.2-.1-.2-.2-.4 .1 .1 .2h-1l.1-.2h-.6l.2 .2h-.4v1.5h-.5v-1.5h-.4l.1-.2h-.5l.1 .2h-1.1l.1-.1-.1-.2-.4 .1 .1 .2h-1.1l.1-.2-.4-.1-.2 .2 .2 .1h-.4l-.6 .6v.9h-.3v-.8l-.5-.5h-.3v-.3h.8l.6-.6v-.9h-1.4v-.5h1.4v-.6l.2 .1 .2-.1-.1-.4h-.2l-.1 .1v-1.3l.2 .2 .2-.2-.1-.4-.3 .1v-1.3l.3 .1v-.5h-.2l-.1 .1v-.4h-1.4v-.4h1.4v-1.1l.2 .2 .2-.2-.1-.4h-.2l-.1 .2v-1.3l.2 .1 .2-.1-.1-.4-.3 .1v-1.3l.2 .1 .2-.1-.1-.4h-.2l-.1 .1v-1.3l.1 .1h.2l.1-.4-.2-.1-.2 .1v-.4h-1.4v-.5h1.4v-1.1l.2 .2 .2-.2-.1-.4h-.2l-.1 .1v-1.3l.2 .2 .2-.2-.1-.3h-.3v-.5h-1.4v-.4h1.4v-.5l.2 .2 .2-.2-.1-.3h-.3v-1l.2 .1 .2-.1-.1-.4h-.2l-.1 .1v-1.1l.3 .1v-.5h-.2l-.1 .1v-.4l-.6-.7h-.8v-.3h.3l.5-.5zM72.3 182.7h.5v.5l-.2 .3-.2-.1zM73.3 182.7h.4v.7l-.2 .1-.2-.3zM74.3 182.7h.5v.5l-.3 .3-.2-.3zM75.3 182.7h.4v.7l-.2 .1-.1-.1zM75.7 195.4h1M76.3 182.7h.5v.5l-.3 .3-.2-.3z"/>
<path d="M77.6 195.4h5.7M78.3 182.7h.4v.7l-.2 .1-.2-.3zM79.2 182.7h.5v.5l-.2 .3-.3-.3zM80.3 182.7h.4l-.1 .7-.1 .1-.2-.1zM80.5 182.1v.9M80.5 184v5.7M80.5 190.7v.9M80.5 192.6v5.7M80.5 199.2v1M81.2 182.7h.5v.5l-.3 .3-.2-.3zM82.3 182.7h.4v.5l-.2 .3-.2-.1zM83.2 182.7h.5l-.1 .7-.2 .1-.2-.3z"/>
<path d="M84.3 195.4h.9M85.2 182.7h.4v.7l-.2 .1-.1-.1zM86 195.4v3.5M86 198.9h8.6M86.2 182.7h.5v.5l-.3 .3-.2-.3zM86.2 195.4h5.7M87.2 182.7h.4v.5l-.2 .3-.2-.1zM88.2 182.7h.4v.7l-.2 .1-.2-.3zM89.5 199.7h.8v.4l-.8-.1zM89.5 198.8l.8-.1v.4h-.8zM89.5 197.7h.8v.4h-.8zM89.5 196.8l.8-.1v.4h-.8z"/>
<path d="M89.5 194.8l.8-.1v.5h-.6l-.2-.1zM89.5 193.8l.8-.1v.5h-.6l-.2-.1zM89.5 192.8l.8-.1v.5l-.8-.1zM89.5 191.8h.8v.4h-.6l-.2-.1zM89.5 189.8h.8v.4h-.8zM89.5 188.8h.8v.4l-.8-.1zM89.5 187.8h.8v.4h-.8zM89.5 186.9l.8-.1v.4h-.6h-.2zM89.5 184.9l.8-.1v.5l-.8-.1zM90.3 182.2l.4 .5M90.7 182.2l-.4 .5M92.8 195.4h1"/>
<path d="M94.5 182.5h5.1M94.7 195.4h5.8M99.7 196.6h-5.1v2.3M100.6 182.5h.9M101.4 195.4h1M102.5 182.5h16.5M103.3 195.4h4.2M104.1 182.7v25.5M104.1 182.7h-13.4v25.5h13.4M104.3 199.6h1.9v.4h-1.9M104.3 198.8h1.9v.4h-1.9M104.3 198h1.9v.4h-1.9"/>
<path d="M104.3 197.2h1.9v.4h-1.9M104.3 196.4h1.9v.4h-1.9M104.3 195.7h1.9v.3h-1.9M104.3 194.9h1.9v.3h-1.9M104.3 194.1h1.9v.3h-1.9M104.3 193.3h1.9v.3h-1.9M104.3 192.5h1.9v.3h-1.9M104.3 191.7h1.9v.4h-1.9M104.3 190.9h1.9v.4h-1.9M104.3 190.1h1.9v.4h-1.9M104.3 189.3h1.9v.4h-1.9M104.3 188.5h1.9v.4h-1.9"/>
<path d="M104.3 187.7h1.9v.4h-1.9M104.3 186.9h1.9v.4h-1.9M104.3 186.1h1.9v.4h-1.9M104.3 185.3h1.9v.4h-1.9M104.3 184.6h1.9v.3h-1.9M104.3 183.8h1.9v.3h-1.9M104.3 183h1.9v.3h-1.9M104.3 182.2h1.9v.3h-1.9M104.3 181.4h1.9v.3h-1.9M104.3 180.6h1.9v.4h-1.9M109.5 196.6v.1M109.5 196.6h-5.1"/>
<path d="M115.7 194.6h4.4v3.7h-4.4zM115.7 196.5h-2.8v2.6M117.7 185.1v2.7M41.9 207.8h4.7M46.7 206.7h24.4M47.5 207.8h1M49.4 207.8h5.8M56.1 207.8h1M56.7 200.4h-2v.3h2M56.7 201.2h-2v.3h2M56.7 202h-2v.4h2M56.7 202.8h-2v.3h2"/>
<path d="M56.7 203.6h-2v.3h2M56.7 204.3h-2v.4h2M56.7 205.1h-2v.4h2M56.7 206h-2v.3h2M56.7 206.8h-2v.3h2M56.7 207.5h-2v.4h2M56.7 208.3h-2v.4h2M56.7 209.1h-2v.4h2M56.7 209.9h-2v.4h2M56.7 210.7h-2v.4h2M56.7 211.5h-2v.3h2M56.7 212.3h-2v.3h2"/>
<path d="M56.7 213.1h-2v.3h2M56.7 213.9h-2v.3h2M56.7 214.7h-2v.3h2M56.7 215.4h-2v.4h2M56.7 216.2h-2v.4h2M56.7 217h-2v.4h2M56.8 208.2v.4M56.9 208.6h13.3l.1 10.5h.4v-10.5h19.6v10.5h.4v-10.5h13.4M56.9 208.6v9.1l1.3 1.3h12M56.9 217.7l-.2 .1M58 207.8h5.7M58.2 219l-.1 .2"/>
<path d="M58.5 219.2v1.9h.3v-1.9M59.3 219.2v1.9h.3v-1.9M60.1 219.2v1.9h.4v-1.9M60.9 219.2v1.9h.4v-1.9M61.7 219.2v1.9h.3v-1.9M62.5 219.2v1.9h.3v-1.9M63.2 219.2v1.9h.4v-1.9M64.1 219.2v1.9h.3v-1.9M64.7 207.8h.9M64.9 219.2v1.9h.3v-1.9M65.1 218.9l-.6 .8M65.6 218.7l.9 .2"/>
<path d="M65.6 219.2v1.9h.4v-1.9M66.4 219.2v1.9h.4v-1.9M66.6 207.8h4.6M66.9 219.2l.4 .9M67.2 219.2v1.9h.4v-1.9M68 219.2v1.9h.4v-1.9M68.8 219.2v1.9h.4v-1.9M69.6 219.2v1.9h.4v-1.9M70.2 208.2l.5 .4M70.4 219.2v1.9h.3v-1.9M70.7 205.6l.7 .1v.3h-.7zM70.7 203.6h.5l.2 .1v.3h-.7z"/>
<path d="M70.7 202.6l.7 .1v.3l-.7 .1zM70.7 201.6h.5l.2 .1v.3l-.7 .1zM70.7 200.7h.7v.3l-.7 .1zM70.7 219h19.6M70.7 208.2l-.5 .4M71.1 207.1v3.5M71.1 211.5v1M71.1 213.4v5.7M71.2 219.2v1.9h.3v-1.9M72 219.2v1.9h.3v-1.9M72.4 207.5h.3l.1 .7h-.5zM72.8 219.2v1.9h.3v-1.9"/>
<path d="M73.4 207.5h.3v.7h-.4zM73.6 219.2v1.9h.3v-1.9M74.3 219.2v1.9h.4v-1.9M74.4 207.5h.3l.1 .7h-.5zM75.1 219.2v1.9h.4v-1.9M75.4 207.5h.3v.7h-.4zM75.9 219.2v1.9h.4v-1.9M76.8 219.2v1.9h.3v-1.9M77 211.5l-4.5 16.4h1.9M77.1 207.3l-.1 .9M77.1 208.5l.5 .4 .3 .1M77.3 207.5h.3l.1 .7h-.4z"/>
<path d="M77.5 219.2v1.9h.4v-1.9M78.3 207l-.9 .1M78.3 219.2v1.9h.4v-1.9M78.4 207.5h.3v.7h-.4zM78.7 207.2l.3 .7M78.9 208.4l-.2 .3-.4 .2M79.1 219.2v1.9h.4v-1.9M79.3 207.5h.3l.1 .7h-.5zM79.9 219.2v1.9h.4v-1.9M80.3 207.5h.3l.1 .7h-.4zM80.5 201.1v5.7M80.5 207.8v.9"/>
<path d="M80.5 209.7v5.7M80.5 216.4v.9M80.5 218.3v4.2M80.7 219.2v1.9h.4v-1.9M81.3 207.5h.3l.1 .7h-.5zM81.5 219.2v1.9h.3v-1.9M82.3 219.2v1.9h.3v-1.9M83.1 219.2v1.9h.3v-1.9M83.3 207.5h.3l.1 .7h-.5zM83.9 219.2v1.9h.3v-1.9M84.3 207.5h.3l.1 .7h-.5zM84.7 219.2v1.9h.3v-1.9"/>
<path d="M85.3 207.5h.3v.7h-.4zM85.4 219.2v1.9h.4v-1.9M86.2 219.2v1.9h.4v-1.9M87 219.2v1.9h.4v-1.9M87.2 207.5h.3l.1 .7h-.4zM87.8 219.2v1.9h.4v-1.9M88.3 207.5h.3v.7h-.4zM88.6 219.2v1.9h.4v-1.9M89.4 219.2v1.9h.3v-1.9M89.5 205.7l.8-.1v.4h-.8zM89.5 204.7l.8-.1v.5l-.8-.1zM89.5 203.7l.8-.1v.4h-.8z"/>
<path d="M89.5 202.7l.8-.1v.5l-.8-.1zM89.5 201.7l.8-.1v.5h-.6l-.2-.1zM89.9 207.1v3.5M89.9 211.5v1M89.9 213.4v5.7M90.2 219.2v1.9h.4v-1.9M90.3 200.7v.4M90.3 208.2l.4 .4M90.7 208.2l-.4 .4M91 219.2v1.9h.4v-1.9M91.2 202.8h5.8M91.2 201.8h5.8"/>
<path d="M91.8 219.2v1.9h.4v-1.9M92.6 219.2v1.9h.3v-1.9M93.4 219.2v1.9h.3v-1.9M94.1 219.2v1.9h.4v-1.9M94.5 208.4h5.1M95 219.2v1.9h.3v-1.9M95.8 219.2v1.9h.3v-1.9M96.6 219.2v1.9h.3v-1.9M97.3 219.2v1.9h.4v-1.9M98 202.8h.9M98 201.8h.9M98.1 219.2v1.9h.4v-1.9"/>
<path d="M98.9 219.2v1.9h.4v-1.9M99.7 219.2v1.9h.4v-1.9M99.9 202.8h5.7M99.9 201.8h5.7M100.5 219.2v1.9h.4v-1.9M100.6 208.4h.9M101.3 219.2v1.9h.3v-1.9M102.1 219.2v1.9h.3v-1.9M102.5 208.4h16.5M102.7 219l.1 .2M104.1 208.6v9.1l-1.4 1.3h-12M104.1 217.7l.2 .1"/>
<path d="M104.1 208.2v.4M104.1 219.2h14.9M104.3 217h1.9v.4h-1.9M104.3 216.2h1.9v.4h-1.9M104.3 215.4h1.9v.4h-1.9M104.3 214.7h1.9v.3h-1.9M104.3 213.9h1.9v.3h-1.9M104.3 213.1h1.9v.3h-1.9M104.3 212.3h1.9v.3h-1.9M104.3 211.5h1.9v.3h-1.9M104.3 210.7h1.9v.4h-1.9M104.3 209.9h1.9v.4h-1.9"/>
<path d="M104.3 209.1h1.9v.4h-1.9M104.3 208.3h1.9v.4h-1.9M104.3 207.5h1.9v.4h-1.9M104.3 206.8h1.9v.3h-1.9M104.3 206h1.9v.3h-1.9M104.3 205.1h1.9v.4h-1.9M104.3 204.3h1.9v.4h-1.9M104.3 203.6h1.9v.3h-1.9M104.3 202.8h1.9v.3h-1.9M104.3 202h1.9v.4h-1.9M104.3 201.2h1.9v.3h-1.9M104.3 200.4h1.9v.3h-1.9"/>
<path d="M106.6 202.8h.9M106.6 201.8h.9M108.5 202.8h5.8M108.5 201.8h5.8M112.9 205.5v2.7M117.7 203v2.7M64.3 224l-1.5 3.9h-2.9M64.4 220.1l.3 1M65.1 221.4l1 .1M67.2 220.6l-.7 .8M71.1 220.1v.9M71.1 222v5.7"/>
<path d="M71.1 228.6v1M71.1 230.5v3.5M73.8 232.6h4.2M78 230.8h4.9v3.7h-4.9zM82.9 232.6h4.3M89.9 220.1v.9M89.9 222v5.7M89.9 228.6v1M89.9 230.5v3.5M117.7 221.9v2.6M129.4 224h50.4"/>
<circle cx="91.6" cy="154.6" r="1.14"/>
<circle cx="103.7" cy="154.6" r="1.71"/>
<circle cx="61.7" cy="176.6" r="2.48"/>
<circle cx="99.3" cy="176.6" r="2.48"/>
<circle cx="61.7" cy="214.2" r="2.48"/>
<circle cx="99.3" cy="214.2" r="2.48"/>
</g>
<g fill="#000">
<path d="M54.7 64.2l2.7-.4v.8zM56.7 73.7l2.7-.5v.9zM56.7 68.9l2.7-.4v.8zM77.6 77.9l2.7 .5-2.7 .4zM77.8 73.2l2.7 .5-2.7 .4zM80.7 77.3l1.8 1.1-1.8 1zM80.5 73.7l2.7-.5v.9zM101.5 68.5l2.7 .4-2.7 .4zM103.5 73.2l2.7 .5-2.7 .4zM103.5 63.8l2.7 .4-2.7 .4zM164.9 70.1l2.7 .5-2.7 .4zM168.4 70.6l2.7-.5v.9z"/>
<path d="M117.7 87.1l.4 2.7h-.9zM122.4 87.1l.5 2.7h-1zM127.1 85.1l.5 2.7h-.9zM48 111l.5 2.7h-1zM48 108.8l1 1.8h-2.1zM112.9 111l.5 2.7h-.9zM112.9 108.8l1.1 1.8h-2.1zM117.2 108.1h.9l-.4 2.7zM117.6 110.8l.5 2.7h-.9zM59.7 126.2l2 1.9-2.5-1.2zM117.2 133.9h.9l-.5 2.7zM121.9 131.9h1l-.5 2.7z"/>
<path d="M126.7 133.9h.9l-.5 2.7zM72.2 158.2l2.6-.4v.9zM86.1 157.8l2.7 .4-2.7 .5zM163.3 147.6l2.7 .4-2.7 .5zM163.3 152.3l2.7 .4-2.7 .5zM165.3 142.8l2.6 .5-2.6 .4zM166.2 158l2.2-1.2v2.5zM167.9 148l2.7-.4v.9zM168.4 143.3l2.6-.5v.9zM168.4 152.7l2.6-.4v.9zM38.1 177.3h.9l-.5 2.7zM54.1 162.5l2.6 .4-2.6 .5z"/>
<path d="M70.5 162.9l2.7-.4v.9zM87.8 162.5l2.7 .4-2.7 .5zM104.2 162.9l2.7-.4v.9zM117.2 169h.9l-.4 2.7zM38.5 180.8l.5 2.7h-.9zM43.3 183l.4 2.8h-.9zM48 184.2l.5 2.7h-1zM86 191.6l.7 3.8h-1.3zM100.6 196.6h1l-1 .1zM100.6 196.7l1-.1v.1zM102.5 196.6h1l-1 .1zM102.5 196.7l1-.1v.1z"/>
<path d="M109.5 191.1l.6 3.8h-1.3zM109.4 194.9l.2 1.7h-.2zM109.4 194.9h.2v1.7zM112.5 199.1h.9l-.5 2.7zM117.7 182.5l.4 2.6h-.9zM42.8 205.1h.9l-.4 2.7zM47.5 204h1l-.5 2.7zM77.7 209l-.3 2.7-.9-.2zM112.9 202.8l.5 2.7h-.9zM117.2 205.7h.9l-.4 2.7zM65.3 221.5l-.6 2.7-.8-.4zM71.1 232.6l2.7-.4v.8z"/>
<path d="M87.2 232.2l2.7 .4-2.7 .4zM117.7 219.2l.4 2.7h-.9z"/>
</g>
<path d="M123.4 172h62.4v46.7h-62.4z" fill="none" stroke="#fff" stroke-width=".25"/>
<g font-size="4.3">
<text x="84.6" y="190.8">A</text>
<text x="108.1" y="190.2">A</text>
</g>
<g font-size="3.9">
<text x="26.3" y="43.5">302-Lead Fusion Thin Quad Flat Pack (3HC) - 24x24x1.0 mm Body [FSTQFP]</text>
<text x="26.3" y="48">With Inner Terminals and 11.40x8.40 mm Exposed Pad; Microsemi Legacy Package</text>
</g>
<g font-size="3.3">
<text x="72.3" y="149.4">TOP VIEW</text>
<text x="158.9" y="164.7">END VIEW</text>
<text x="129.4" y="223.3">DETAIL OF BOTTOM GROOVES</text>
<text x="68.6" y="243.3">BOTTOM VIEW</text>
</g>
<g font-size="3.2">
<text x="28.4" y="54.6">Note:</text>
<text x="41.1" y="54.6">For the most current package drawings, please see the Microchip Packaging Specification located at</text>
<text x="41.1" y="58.3">http://www.microchip.com/packaging</text>
<text x="34" y="120.3">NOTE1</text>
<text x="95.5" y="155.7">0.05</text>
<text x="107.4" y="155.7">H</text>
<text x="111.7" y="155.7">A–B</text>
<text x="119.6" y="155.7">D</text>
<text x="142.6" y="158.2">SEATING</text>
<text x="160.7" y="159">C</text>
<text x="146.1" y="162.1">PLANE</text>
</g>
<text font-size="3" x="26.6" y="261.3">© 2020 Microchip Technology Inc.</text>
<text font-size="2.9" x="106.5" y="251.6">Microchip Technology Drawing C04-25027 Rev A Sheet 1 of 2</text>
<g font-size="2.7">
<text x="79.5" y="65.2">D</text>
<text x="78.9" y="69.9">D1</text>
<text x="135.4" y="67.9">224X</text>
<text x="141.8" y="71.5">0.08</text>
<text x="148.8" y="71.6">C</text>
<text x="152.6" y="71.6">A–B</text>
<text x="159.4" y="71.6">C</text>
<text x="155.1" y="77.4">0.10</text>
<text x="162.1" y="77.4">C</text>
<text x="85.1" y="79.3">D</text>
<text x="47.3" y="106">A</text>
<text x="112" y="106">B</text>
<text x="126.2" y="108.9">E</text>
<text x="120.9" y="115.5">E1</text>
<text x="28.6" y="142.3">4X 56 TIPS</text>
<text x="104.9" y="142.5">4X</text>
<text x="34.5" y="146.2">0.20</text>
<text x="41.4" y="146.2">C</text>
<text x="45.2" y="146.2">A–B</text>
<text x="51.9" y="146.2">D</text>
<text x="110.9" y="146.2">0.20</text>
<text x="117.8" y="146.2">H</text>
<text x="121.5" y="146.2">A–B</text>
<text x="128.2" y="146.2">D</text>
<text x="174.9" y="149">A2</text>
<text x="175.3" y="144.3">A1</text>
<text x="157.3" y="153.7">A</text>
<text x="78.7" y="159.2">D2</text>
<text x="60.9" y="163.7">(D4)</text>
<text x="94.7" y="163.7">(D4)</text>
<text x="42" y="175.6">e1</text>
<text x="115.1" y="177.8">(E4)</text>
<text x="41.6" y="196.4">E5</text>
<text x="46.3" y="196.4">E2</text>
<text x="116.4" y="197.4">e2</text>
<text x="115.1" y="213.1">(E4)</text>
<text x="115.1" y="216.4">5.44</text>
<text x="47.2" y="228.9">DETAIL 1</text>
<text x="75.6" y="228.9">DETAIL 2</text>
<text x="78.7" y="233.6">D5</text>
</g>
<g font-size="2">
<text x="69.6" y="167.5">CL</text>
<text x="89.6" y="167.5">C</text>
<text x="90.2" y="168">L</text>
<text x="107.9" y="183">CL</text>
<text x="74.3" y="205.4">CL</text>
<text x="107.9" y="208.9">CL</text>
</g>
<g font-size="1.9">
<text x="67.5" y="73.4">D1</text>
<text x="68.1" y="75.2">2</text>
<text x="92.6" y="73.4">D</text>
<text x="92.8" y="75.2">2</text>
<text x="116.6" y="98.7">E1</text>
<text x="117.2" y="100.5">2</text>
<text x="117" y="123.4">E</text>
<text x="117.2" y="125.3">2</text>
</g>
<g font-size="1.4">
<text x="51.2" y="89.6">169</text>
<text x="59.2" y="84.5" transform="rotate(-90 59.2 84.5)">168</text>
<text x="102.7" y="84.5" transform="rotate(-90 102.7 84.5)">113</text>
<text x="107.4" y="89.6">112</text>
<text x="51.2" y="133.1">224</text>
<text x="59.2" y="137.8" transform="rotate(-90 59.2 137.8)">1</text>
<text x="107.4" y="133.1">57</text>
<text x="102.7" y="138.6" transform="rotate(-90 102.7 138.6)">56</text>
<text x="59.2" y="169.2" transform="rotate(-90 59.2 169.2)">1</text>
<text x="102.7" y="169.2" transform="rotate(-90 102.7 169.2)">56</text>
<text x="51.2" y="174.2">224</text>
<text x="107.4" y="174.1">57</text>
<text x="67.6" y="185.5">A78</text>
<text x="72.2" y="181.1" transform="rotate(-90 72.2 181.1)">A1</text>
<text x="89.9" y="181.9" transform="rotate(-90 89.9 181.9)">A17</text>
<text x="90.9" y="185.5">A18</text>
<text x="67.6" y="206.2">A57</text>
<text x="90.9" y="206.3">A39</text>
<text x="73.1" y="211.2" transform="rotate(-90 73.1 211.2)">A56</text>
<text x="88.9" y="211.2" transform="rotate(-90 88.9 211.2)">A40</text>
<text x="51.2" y="217.7">169</text>
<text x="107.4" y="217.7">112</text>
<text x="58.3" y="224.4" transform="rotate(-90 58.3 224.4)">168</text>
<text x="102.7" y="224.4" transform="rotate(-90 102.7 224.4)">113</text>
</g>
</svg>
